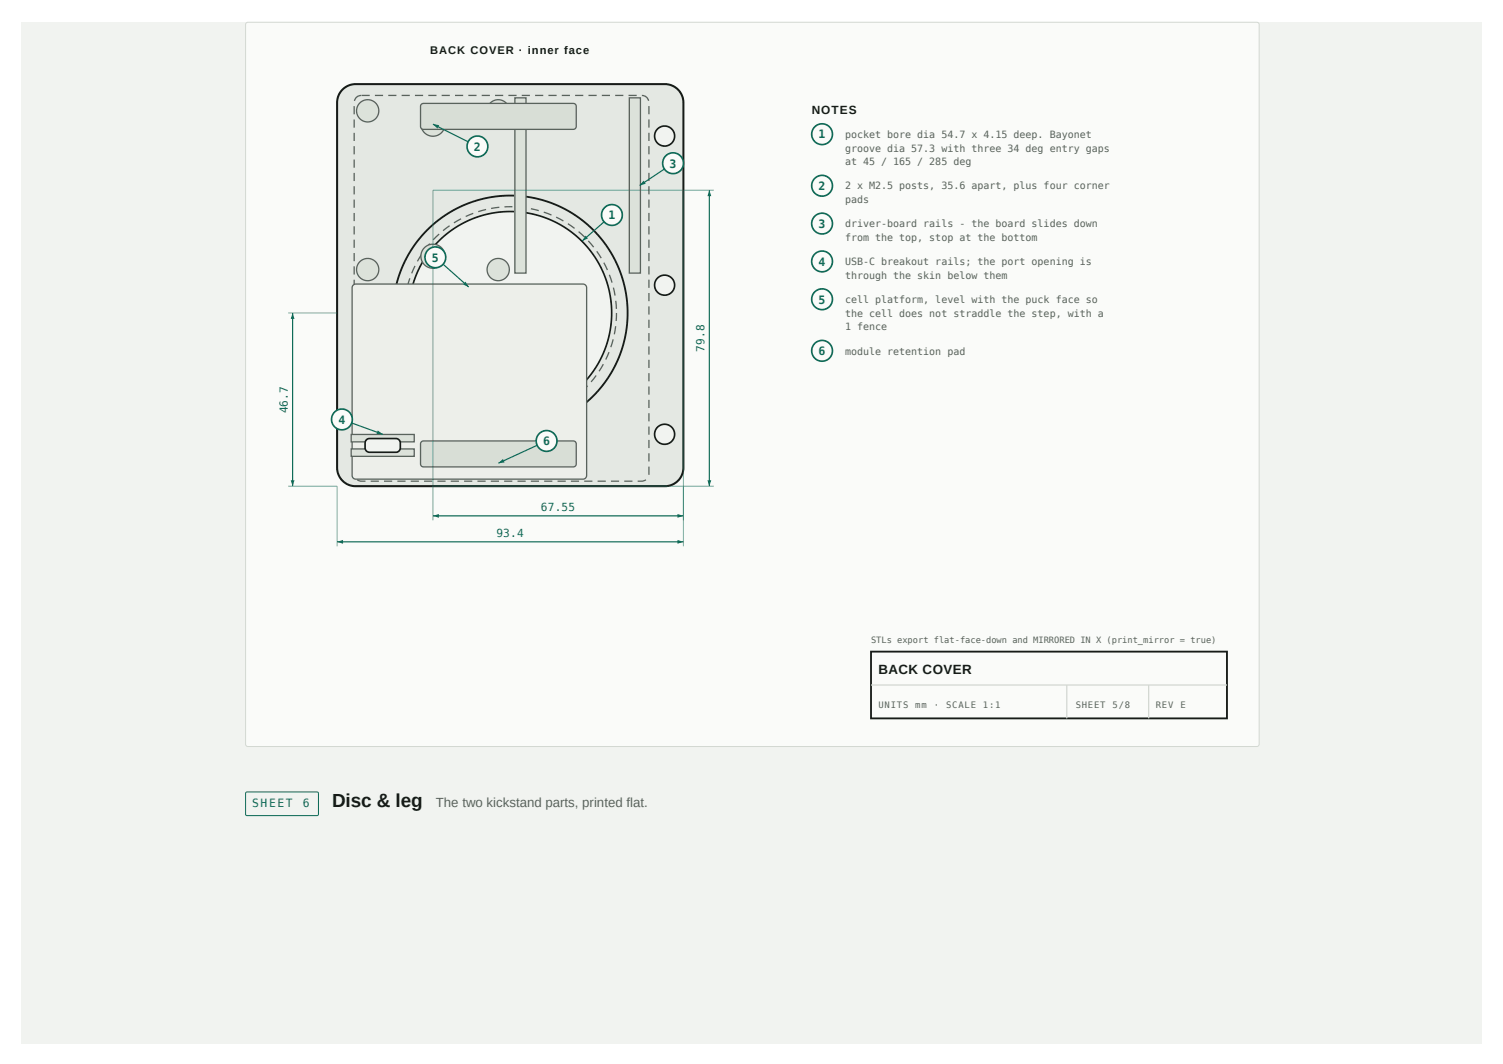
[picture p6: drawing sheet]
<svg xmlns="http://www.w3.org/2000/svg" width="420mm" height="297mm" viewBox="0 0 420 297" stroke-linecap="round" stroke-linejoin="round" font-family="sans-serif">
<path d="M6.1 6.1h408.2v285.5h-408.2z" fill="#f1f3f0"/>
<path d="M68.9 6.4l.4-.2 282.4 .1 .3 .6-.1 201.4-.5 .3-282.4-.1-.3-.5v-201.1z" fill="#fafbf9"/>
<path d="M68.9 6.4l.4-.2 282.4 .1 .3 .6-.1 201.4-.5 .3-282.4-.1-.3-.5v-201.1z" fill="none" stroke="#d3d8d2" stroke-width=".28"/>
<path d="M95.8 25a5.2 5.2 0 0 1 3.6-1.5h86.5a5.2 5.2 0 0 1 5.2 5.2v102a5.2 5.2 0 0 1-5.2 5.2h-86.5a5.2 5.2 0 0 1-5.2-5.2v-102a5.2 5.2 0 0 1 1.6-3.7z" fill="#e4e8e3"/>
<path d="M95.8 25a5.2 5.2 0 0 1 3.6-1.5h86.5a5.2 5.2 0 0 1 5.2 5.2v102a5.2 5.2 0 0 1-5.2 5.2h-86.5a5.2 5.2 0 0 1-5.2-5.2v-102a5.2 5.2 0 0 1 1.6-3.7z" fill="none" stroke="#171b18" stroke-width=".57"/>
<path d="M104.8 26.5h2.3v.4h-2.3zM108.5 26.5h2.3v.4h-2.3zM112.3 26.5h2.3v.4h-2.3zM116 26.5h2.3v.4h-2.3zM119.7 26.5h2.3v.4h-2.3zM123.5 26.5h2.3v.4h-2.3zM127.2 26.5h2.3v.4h-2.3zM130.9 26.5h2.3v.4h-2.3zM134.7 26.5h2.3v.4h-2.3zM138.4 26.5h2.3v.4h-2.3zM142.1 26.5h2.3v.4h-2.3zM145.9 26.5h2.2v.4h-2.2zM149.6 26.5h2.3v.4h-2.3zM153.3 26.5h2.3v.4h-2.3zM157.1 26.5h2.2v.4h-2.2zM160.8 26.5h2.3v.4h-2.3zM164.5 26.5h2.3v.4h-2.3zM168.3 26.5h2.2v.4h-2.2zM172 26.5h2.3v.4h-2.3zM175.7 26.5h2.3v.4h-2.3zM179.5 26.5l.9 .2 .7 .6 .4 .8-.3 .1a1.74 1.74 0 0 0-1.8-1.3zM181.2 29.6h.4v2.3h-.4zM181.2 33.4h.4v2.3h-.4zM181.2 37.1h.4v2.3h-.4zM181.2 40.8h.4v2.3h-.4zM181.2 44.6h.4v2.3h-.4zM181.2 48.3h.4v2.3h-.4zM181.2 52h.4v2.3h-.4zM181.2 55.8h.4v2.2h-.4zM181.2 59.5h.4v2.3h-.4zM181.2 63.2h.4v2.3h-.4zM181.2 67h.4v2.2h-.4zM181.2 70.7h.4v2.3h-.4zM181.2 74.4h.4v2.3h-.4zM181.2 78.2h.4v2.2h-.4zM181.2 81.9h.4v2.3h-.4zM181.2 85.6h.4v2.3h-.4zM181.2 89.4h.4v2.2h-.4zM181.2 93.1h.4v2.3h-.4zM181.2 96.8h.4v2.3h-.4zM181.2 100.5h.4v2.3h-.4zM181.2 104.3h.4v2.3h-.4zM181.2 108h.4v2.3h-.4zM181.2 111.7h.4v2.3h-.4zM181.2 115.5h.4v2.3h-.4zM181.2 119.2h.4v2.3h-.4zM181.2 122.9h.4v2.3h-.4zM181.2 126.7h.4v2.3h-.4zM181.2 130.4h.4v2.3h-.4zM178.3 134.3h1.4l.8-.4 .2 .3-1.4 .5h-1zM174.5 134.3h2.3v.4h-2.3zM170.8 134.3h2.3v.4h-2.3zM167.1 134.3h2.3v.4h-2.3zM163.3 134.3h2.3v.4h-2.3zM159.6 134.3h2.3v.4h-2.3zM155.9 134.3h2.3v.4h-2.3zM152.1 134.3h2.3v.4h-2.3zM148.4 134.3h2.3v.4h-2.3zM144.7 134.3h2.3v.4h-2.3zM141 134.3h2.2v.4h-2.2zM137.2 134.3h2.3v.4h-2.3zM133.5 134.3h2.3v.4h-2.3zM129.8 134.3h2.2v.4h-2.2zM126 134.3h2.3v.4h-2.3zM122.3 134.3h2.3v.4h-2.3zM118.6 134.3h2.2v.4h-2.2zM114.8 134.3h2.3v.4h-2.3zM111.1 134.3h2.3v.4h-2.3zM107.4 134.3h2.2v.4h-2.2zM103.6 134.3h2.3v.4h-2.3zM100 133.9l.8 .4h1.4v.4l-1.8-.1-.6-.4zM98.8 130.4h.4v2.3h-.3zM98.8 126.7h.4v2.3h-.4zM98.8 123h.4v2.2h-.4zM98.8 119.2h.4v2.3h-.4zM98.8 115.5h.4v2.3h-.4zM98.8 111.8h.4v2.2h-.4zM98.8 108h.4v2.3h-.4zM98.8 104.3h.4v2.3h-.4zM98.8 100.6h.4v2.2h-.4zM98.8 96.8h.4v2.3h-.4zM98.8 93.1h.4v2.3h-.4zM98.8 89.4h.4v2.2h-.4zM98.8 85.6h.4v2.3h-.4zM98.8 81.9h.4v2.3h-.4zM98.8 78.2h.4v2.3h-.4zM98.8 74.4h.4v2.3h-.4zM98.8 70.7h.4v2.3h-.4zM98.8 67h.4v2.3h-.4zM98.8 63.2h.4v2.3h-.4zM98.8 59.5h.4v2.3h-.4zM98.8 55.8h.4v2.3h-.4zM98.8 52.1h.4v2.2h-.4zM98.8 48.3h.4v2.3h-.4zM98.8 44.6h.4v2.3h-.4zM98.8 40.9h.4v2.2h-.4zM98.8 37.1h.4v2.3h-.4zM98.8 33.4h.4v2.3h-.4zM98.8 29.7h.4v2.2h-.4zM99.6 27l1.4-.5v.4a1.74 1.74 0 0 0-1.7 1.3l-.4-.1zM101.1 26.5h2.3v.4h-2.3z" fill="#59635c"/>
<circle cx="142.7" cy="87.5" r="32.8" fill="none" stroke="#171b18" stroke-width=".52"/>
<circle cx="142.7" cy="87.5" r="28.4" fill="#f1f3f0"/>
<circle cx="142.7" cy="87.5" r="28.4" fill="none" stroke="#171b18" stroke-width=".47"/>
<path d="M171.9 91.1l.4 .1-.4 2.3-.3-.1zM171.2 94.8l.4 .1-.7 2.2-.3-.1zM170.1 98.3l.3 .2-.9 2.1-.3-.2zM168.5 101.7l.3 .2-1.2 1.9-.3-.2zM166.5 104.8l.3 .2-1.4 1.9-.3-.3zM162.5 109.3l1.6-1.6 .3 .2-1.6 1.7zM159.6 111.6l1.8-1.4 .3 .3-1.9 1.4zM156.4 113.6l2-1.2 .2 .3-2 1.2zM153.1 115.1l2.1-.9 .1 .3-2.1 .9zM149.5 116.2l2.2-.6 .1 .3-2.2 .6zM145.8 116.8l2.3-.3 .1 .3-2.3 .4zM142.2 117l2.2-.1v.4h-2.2zM138.5 116.7l2.3 .2-.1 .4-2.3-.3zM134.9 115.9l2.2 .5-.1 .4-2.2-.5zM131.3 114.7l2.2 .8-.1 .4-2.2-.8zM128 113.1l2 1-.1 .4-2.1-1.1zM124.9 111l1.9 1.3-.2 .3-1.9-1.3zM122.1 108.6l1.7 1.5-.3 .3-1.7-1.5zM119.3 106.1l.3-.2 1.5 1.7-.3 .2zM117.1 103l.3-.2 1.3 1.9-.3 .2zM115.4 99.7l.3-.2 1 2.1-.3 .1zM114.1 96.1l.3-.1 .8 2.2-.4 .1zM113.2 92.5l.4-.1 .4 2.2-.3 .1zM112.8 88.7h.4l.1 2.3h-.3zM112.9 85.1h.3l-.1 2.2h-.3zM113.4 81.3l.4 .1-.4 2.3-.4-.1zM114.4 77.7l.4 .1-.7 2.2-.4-.1zM115.9 74.2l.3 .2-.9 2.1-.4-.2zM117.7 71l.3 .2-1.1 1.9-.4-.2zM120 68l.3 .2-1.4 1.8-.3-.2zM121.6 66.2l1-.9 .3 .2-1.6 1.6-.3-.2zM123.8 64.3l1.8-1.4 .2 .3-1.8 1.4zM126.8 62.1l2-1.1 .2 .3-2 1.1zM130.1 60.3l2.1-.8 .2 .3-2.1 .9zM133.6 59l2.3-.6v.3l-2.1 .6zM137.3 58.1l2.3-.4v.4l-2.3 .3zM141 57.6h2.3v.4h-2.2zM144.7 57.7l2.3 .2v.4l-2.3-.3zM148.5 58.2l2.2 .5-.1 .3-2.2-.5zM152.1 59.1l2.1 .8-.1 .4-2.1-.8zM155.6 60.5l2 1.1-.2 .3-2-1.1zM158.9 62.4l1.8 1.3-.2 .3-1.8-1.3zM161.9 64.6l1.7 1.5-.3 .3-1.6-1.5zM164.3 67.4l.3-.2 1.5 1.8-.3 .2zM166.7 70.3l.3-.2 1.2 1.9-.3 .2zM168.7 73.5l.3-.2 1 2.1-.3 .1zM170.2 76.9l.3-.2 .8 2.2-.4 .1zM171.3 80.4l.4-.1 .4 2.3h-.3zM172 84.1l.3-.1 .2 2.3h-.4zM172.2 87.5h.3l-.1 2.2h-.3z" fill="#59635c"/>
<circle cx="185.8" cy="121.4" r="2.8" fill="#f1f3f0"/>
<circle cx="185.8" cy="121.4" r="2.8" fill="none" stroke="#171b18" stroke-width=".47"/>
<circle cx="185.8" cy="79.7" r="2.8" fill="#f1f3f0"/>
<circle cx="185.8" cy="79.7" r="2.8" fill="none" stroke="#171b18" stroke-width=".47"/>
<circle cx="185.8" cy="38" r="2.8" fill="#f1f3f0"/>
<circle cx="185.8" cy="38" r="2.8" fill="none" stroke="#171b18" stroke-width=".47"/>
<path d="M98.7 79.7l.8-.3h63.5a1.04 1.04 0 0 1 1 1v52.5a1.04 1.04 0 0 1-1 1h-63.5a1.04 1.04 0 0 1-1.1-1v-52.5z" fill="#edefea"/>
<path d="M98.7 79.7l.8-.3h63.5a1.04 1.04 0 0 1 1 1v52.5a1.04 1.04 0 0 1-1 1h-63.5a1.04 1.04 0 0 1-1.1-1v-52.5z" fill="none" stroke="#59635c" stroke-width=".36"/>
<circle cx="121" cy="71.6" r="3.4" fill="#dce2da"/>
<circle cx="121" cy="71.6" r="3.4" fill="none" stroke="#59635c" stroke-width=".36"/>
<circle cx="121" cy="34.7" r="3.4" fill="#dce2da"/>
<circle cx="121" cy="34.7" r="3.4" fill="none" stroke="#59635c" stroke-width=".36"/>
<circle cx="102.8" cy="75.3" r="3.1" fill="#dce2da"/>
<circle cx="102.8" cy="75.3" r="3.1" fill="none" stroke="#59635c" stroke-width=".36"/>
<circle cx="102.8" cy="31" r="3.1" fill="#dce2da"/>
<circle cx="102.8" cy="31" r="3.1" fill="none" stroke="#59635c" stroke-width=".36"/>
<circle cx="139.3" cy="75.3" r="3.1" fill="#dce2da"/>
<circle cx="139.3" cy="75.3" r="3.1" fill="none" stroke="#59635c" stroke-width=".36"/>
<circle cx="139.3" cy="31" r="3.1" fill="#dce2da"/>
<circle cx="139.3" cy="31" r="3.1" fill="none" stroke="#59635c" stroke-width=".36"/>
<path d="M143.9 27.3h3.2v49h-3.2z" fill="#dce2da"/>
<path d="M143.9 27.3h3.2v49h-3.2z" fill="none" stroke="#59635c" stroke-width=".36"/>
<path d="M175.9 27.3h3.1v49h-3.1z" fill="#dce2da"/>
<path d="M175.9 27.3h3.1v49h-3.1z" fill="none" stroke="#59635c" stroke-width=".36"/>
<path d="M98.2 125.5h17.6v2h-17.6z" fill="#dce2da"/>
<path d="M98.2 125.5h17.6v2h-17.6z" fill="none" stroke="#59635c" stroke-width=".36"/>
<path d="M98.2 121.4h17.6v2.1h-17.6z" fill="#dce2da"/>
<path d="M98.2 121.4h17.6v2.1h-17.6z" fill="none" stroke="#59635c" stroke-width=".36"/>
<path d="M102.4 122.9l.9-.3h7.7l.6 .3 .3 .6v2l-.5 .6-.6 .3-7.8-.1-.7-.4-.2-.6v-1.7z" fill="#f1f3f0"/>
<path d="M102.4 122.9l.9-.3h7.7l.6 .3 .3 .6v2l-.5 .6-.6 .3-7.8-.1-.7-.4-.2-.6v-1.7z" fill="none" stroke="#171b18" stroke-width=".47"/>
<path d="M117.8 123.5l.6-.3h41.9a.83 .83 0 0 1 .8 .9v5.6a.83 .83 0 0 1-.8 .8h-41.9a.83 .83 0 0 1-.8-.8v-5.6z" fill="#d8ded6"/>
<path d="M117.8 123.5l.6-.3h41.9a.83 .83 0 0 1 .8 .9v5.6a.83 .83 0 0 1-.8 .8h-41.9a.83 .83 0 0 1-.8-.8v-5.6z" fill="none" stroke="#59635c" stroke-width=".36"/>
<path d="M117.8 29.1l.6-.2h41.9a.83 .83 0 0 1 .8 .8v5.6a.83 .83 0 0 1-.8 .9h-41.9a.83 .83 0 0 1-.8-.9v-5.6z" fill="#d8ded6"/>
<path d="M117.8 29.1l.6-.2h41.9a.83 .83 0 0 1 .8 .8v5.6a.83 .83 0 0 1-.8 .9h-41.9a.83 .83 0 0 1-.8-.9v-5.6z" fill="none" stroke="#59635c" stroke-width=".36"/>
<path d="M80.6 87.5h13.6M80.6 135.9h13.6" fill="none" stroke="#0e6b57" stroke-width=".28"/>
<path d="M81.8 87.5v48.4" fill="none" stroke="#0e6b57" stroke-width=".33"/>
<g fill="#0e6b57">
<path d="M81.8 87.5l.5 1.6h-1z"/>
<path d="M81.3 134.2h1l-.5 1.7z"/>
</g>
<path d="M94.2 135.9v16.8M191.1 135.9v16.8" fill="none" stroke="#0e6b57" stroke-width=".28"/>
<path d="M94.2 151.4h96.9" fill="none" stroke="#0e6b57" stroke-width=".33"/>
<g fill="#0e6b57">
<path d="M94.2 151.4l1.7-.5v1.1z"/>
<path d="M189.4 150.9l1.7 .5-1.7 .6z"/>
</g>
<path d="M121 53.2v92.2M191.1 53.2v92.2" fill="none" stroke="#0e6b57" stroke-width=".28"/>
<path d="M121 144.2h70.1" fill="none" stroke="#0e6b57" stroke-width=".33"/>
<g fill="#0e6b57">
<path d="M121 144.2l1.7-.6v1.1z"/>
<path d="M189.4 143.6l1.7 .6-1.7 .5z"/>
</g>
<path d="M121 53.2h78.6M121 135.9h78.6" fill="none" stroke="#0e6b57" stroke-width=".28"/>
<path d="M198.3 53.2v82.7" fill="none" stroke="#0e6b57" stroke-width=".33"/>
<g fill="#0e6b57">
<path d="M198.3 53.2l.5 1.6h-1z"/>
<path d="M197.8 134.2h1l-.5 1.7z"/>
</g>
<path d="M171.1 60.1l-8.3 7.2" fill="none" stroke="#0e6b57" stroke-width=".33"/>
<path d="M163.7 65.8l.7 .8-1.6 .7z" fill="#0e6b57"/>
<circle cx="171.1" cy="60.1" r="2.9" fill="#fafbf9"/>
<circle cx="171.1" cy="60.1" r="2.9" fill="none" stroke="#0e6b57" stroke-width=".47"/>
<path d="M121 34.7l12.5 6.2" fill="none" stroke="#0e6b57" stroke-width=".33"/>
<path d="M121 34.7l1.8 .3-.5 .9z" fill="#0e6b57"/>
<circle cx="133.5" cy="40.9" r="2.9" fill="#fafbf9"/>
<circle cx="133.5" cy="40.9" r="2.9" fill="none" stroke="#0e6b57" stroke-width=".47"/>
<path d="M188.2 45.6l-9.4 6.2" fill="none" stroke="#0e6b57" stroke-width=".33"/>
<path d="M179.9 50.5l.6 .9-1.7 .4z" fill="#0e6b57"/>
<circle cx="188.2" cy="45.6" r="2.9" fill="#fafbf9"/>
<circle cx="188.2" cy="45.6" r="2.9" fill="none" stroke="#0e6b57" stroke-width=".47"/>
<path d="M95.6 117.2l11.4 4.2" fill="none" stroke="#0e6b57" stroke-width=".33"/>
<path d="M105.6 120.3l1.4 1.1-1.7-.1z" fill="#0e6b57"/>
<circle cx="95.6" cy="117.2" r="2.9" fill="#fafbf9"/>
<circle cx="95.6" cy="117.2" r="2.9" fill="none" stroke="#0e6b57" stroke-width=".47"/>
<path d="M121.7 71.9l9.3 8.3" fill="none" stroke="#0e6b57" stroke-width=".33"/>
<path d="M130.2 78.7l.8 1.5-1.6-.7z" fill="#0e6b57"/>
<circle cx="121.7" cy="71.9" r="2.9" fill="#fafbf9"/>
<circle cx="121.7" cy="71.9" r="2.9" fill="none" stroke="#0e6b57" stroke-width=".47"/>
<path d="M152.8 123.2l-13.5 6.2" fill="none" stroke="#0e6b57" stroke-width=".33"/>
<path d="M139.3 129.4l1.3-1.1 .5 .9z" fill="#0e6b57"/>
<circle cx="152.8" cy="123.2" r="2.9" fill="#fafbf9"/>
<circle cx="152.8" cy="123.2" r="2.9" fill="none" stroke="#0e6b57" stroke-width=".47"/>
<circle cx="229.8" cy="37.5" r="2.9" fill="#fafbf9"/>
<circle cx="229.8" cy="37.5" r="2.9" fill="none" stroke="#0e6b57" stroke-width=".47"/>
<circle cx="229.8" cy="51.9" r="2.9" fill="#fafbf9"/>
<circle cx="229.8" cy="51.9" r="2.9" fill="none" stroke="#0e6b57" stroke-width=".47"/>
<circle cx="229.8" cy="62.5" r="2.9" fill="#fafbf9"/>
<circle cx="229.8" cy="62.5" r="2.9" fill="none" stroke="#0e6b57" stroke-width=".47"/>
<circle cx="229.8" cy="73.1" r="2.9" fill="#fafbf9"/>
<circle cx="229.8" cy="73.1" r="2.9" fill="none" stroke="#0e6b57" stroke-width=".47"/>
<circle cx="229.8" cy="83.6" r="2.9" fill="#fafbf9"/>
<circle cx="229.8" cy="83.6" r="2.9" fill="none" stroke="#0e6b57" stroke-width=".47"/>
<circle cx="229.8" cy="98" r="2.9" fill="#fafbf9"/>
<circle cx="229.8" cy="98" r="2.9" fill="none" stroke="#0e6b57" stroke-width=".47"/>
<path d="M243.5 182.1h99.5v18.7h-99.5z" fill="none" stroke="#171b18" stroke-width=".52"/>
<path d="M243.5 191.4h99.5M298.2 191.4v9.4M321.1 191.4v9.4" fill="none" stroke="#d3d8d2" stroke-width=".36"/>
<path d="M68.8 221.4h20l.2 .3v6l-.4 .2h-19.7l-.2-.4z" fill="none" stroke="#0e6b57" stroke-width=".28"/>
<text font-size="5.3" fill="#171b18" x="92.8" y="225.4">Disc &amp; leg</text>
<text font-size="3.7" fill="#171b18" x="245.6" y="188.4">BACK COVER</text>
<text font-size="3.7" fill="#59635c" x="121.9" y="225.4">The two kickstand parts, printed flat.</text>
<text font-size="3.3" fill="#171b18" x="226.9" y="31.8">NOTES</text>
<g font-size="3.2" fill="#0e6b57">
<text x="228.9" y="38.7">1</text>
<text x="132.5" y="42.1">2</text>
<text x="187.2" y="46.8">3</text>
<text x="228.9" y="53.1">2</text>
<text x="170.1" y="61.3">1</text>
<text x="228.9" y="63.7">3</text>
<text x="120.7" y="73.1">5</text>
<text x="228.9" y="74.2">4</text>
<text x="228.9" y="84.8">5</text>
<text x="228.9" y="99.2">6</text>
<text x="94.6" y="118.4">4</text>
<text x="151.8" y="124.4">6</text>
<text x="70.5" y="225.4">SHEET</text>
<text x="84.6" y="225.4">6</text>
</g>
<text font-size="3.1" fill="#171b18" x="120.3" y="15.2">BACK COVER · inner face</text>
<g font-size="3.1" fill="#0e6b57">
<text x="197" y="98.4" transform="rotate(-90 197 98.4)">79.8</text>
<text x="80.5" y="115.5" transform="rotate(-90 80.5 115.5)">46.7</text>
<text x="151.2" y="142.8">67.55</text>
<text x="138.8" y="150.1">93.4</text>
</g>
<g font-size="2.8" fill="#59635c">
<text x="236.3" y="38.5">pocket bore dia 54.7 x 4.15 deep. Bayonet</text>
<text x="236.3" y="42.4">groove dia 57.3 with three 34 deg entry gaps</text>
<text x="236.3" y="46.2">at 45 / 165 / 285 deg</text>
<text x="236.3" y="52.9">2 x M2.5 posts, 35.6 apart, plus four corner</text>
<text x="236.3" y="56.8">pads</text>
<text x="236.3" y="63.5">driver-board rails - the board slides down</text>
<text x="236.3" y="67.4">from the top, stop at the bottom</text>
<text x="236.3" y="74.1">USB-C breakout rails; the port opening is</text>
<text x="236.3" y="77.9">through the skin below them</text>
<text x="236.3" y="84.7">cell platform, level with the puck face so</text>
<text x="236.3" y="88.5">the cell does not straddle the step, with a</text>
<text x="236.3" y="92.3">1 fence</text>
<text x="236.3" y="99.1">module retention pad</text>
</g>
<g font-size="2.5" fill="#59635c">
<text x="245.6" y="198">UNITS</text>
<text x="255.9" y="198">mm</text>
<text x="261.1" y="198">·</text>
<text x="264.5" y="198">SCALE</text>
<text x="274.8" y="198">1:1</text>
<text x="300.7" y="198">SHEET</text>
<text x="311.1" y="198">5/8</text>
<text x="323.1" y="198">REV</text>
<text x="330" y="198">E</text>
</g>
<text font-size="2.4" fill="#59635c" x="243.5" y="179.6">STLs export flat-face-down and MIRRORED IN X (print_mirror = true)</text>
</svg>
